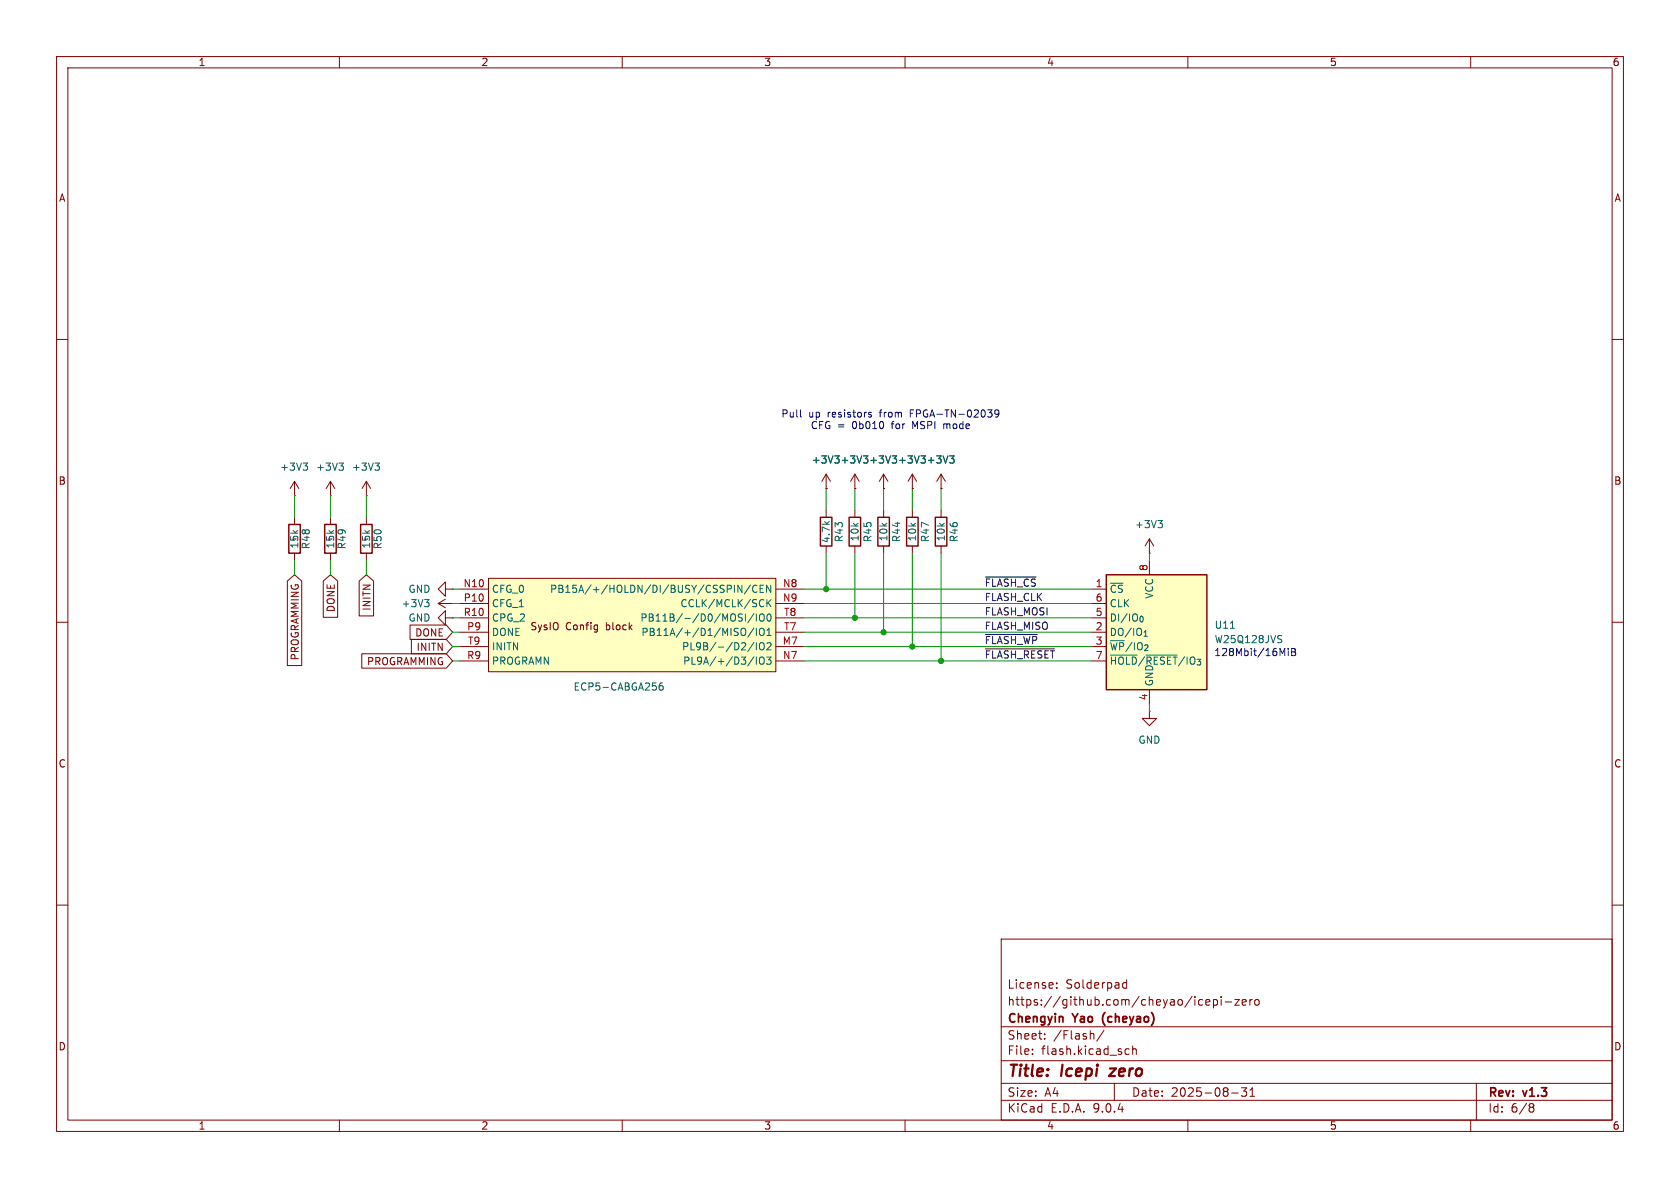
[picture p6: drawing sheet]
<svg xmlns="http://www.w3.org/2000/svg" width="297mm" height="210mm" viewBox="0 0 297 210" stroke-linecap="round" stroke-linejoin="round" font-family="sans-serif">
<g fill="none" stroke="#840000" stroke-width=".18">
<path d="M10 10h277v190h-277zM12 12h273v186h-273zM60 10v2M110 10v2M160 10v2M210 10v2M260 10v2M10 60h2M285 60h2M146 86.4h.1M146 83.8l-.7 1.3M146 83.8l.8 1.3"/>
<path d="M146 83.8v2.6M151.1 86.4h.1M151.1 83.8v2.6M151.1 90.2v1.2M151.1 96.5v1.3M151.1 83.8l-.7 1.3M151.1 83.8l.8 1.3M156.2 86.4h.1M156.2 83.8l-.8 1.3M156.2 83.8l.8 1.3M156.2 83.8v2.6M161.3 86.4h.1"/>
<path d="M161.3 83.8l-.8 1.3M161.3 83.8l.8 1.3M161.3 83.8v2.6M166.4 86.4h.1M166.4 83.8l-.8 1.3M166.4 83.8l.7 1.3M166.4 83.8v2.6M10 110h2M285 110h2M10 160h2M177 166h108v32h-108zM186.8 174.6v.1"/>
<path d="M186.8 173.8v.1M198.5 174.4l.2 .3 .5-.1M199.2 173.2v1.5M199.2 173.8l-.5-.1-.2 .3M212 177.6h.6M212 176.8h.6M213.2 177.2l.7-.1-.1-.3-.4-.1-.2 .2v.7h.6M214.5 176.8l.5-.1 .2 .3v.4l-.1 .2h-.6M214.5 176.7v1.5M215.9 176.2v.1M215.9 176.7v1M216.6 177.1h1.1"/>
<path d="M218.3 176.7h.8l-.8 1h.8M219.6 177.2l.7-.1-.1-.3-.4-.1-.2 .2 .1 .7h.5M221 176.7v1M221.4 176.7l-.3 .1-.1 .2M222 176.8l.3-.1 .3 .3v.4l-.3 .3-.3-.1-.2-.2v-.4zM285 160h2M60 198v2M110 198v2M160 198v2M177 194.5h108M177 191.5h108M177 187.5h108"/>
<path d="M177 181.5h108M182.5 186.3v.1M182.5 185.5v.1M184.7 183.6v.1M184.7 182.8v.1M193.2 182.7l.2 .2v.8M195.2 182.1l-1.3 2M197 191.5v3M199 186.3l.2 .1 .4-.1M199.6 185.5l-.4-.1-.2 .1M200.2 185.5l.3-.1 .3 .1 .1 .9M200.2 184.9v1.5"/>
<path d="M210 198v2M217.7 193.2h1.2M219.5 192.3h.9l-.5 .6 .4 .1v.7l-.2 .1h-.4l-.2-.1M221 193.8h.8M221 192.7l.4-.4v1.5M260 198v2M261 191.5v6.5M270.6 195.1l.4 .1 .2 .2-.3 .3M270.6 195.7h.3M270.9 195.7l.2 .2 .1 .4-.2 .2-.4 .1"/>
</g>
<path d="M197.3 188.9l-1.2 1.3h1" fill="none" stroke="#840000" stroke-width=".4"/>
<path d="M150.1 91.4h2v5.1h-2z" fill="none" stroke="#840000" stroke-width=".25"/>
<path d="M167.9 80.6h.8l-.5 .5M168.4 81.1l.3 .2v.3l-.3 .3" fill="none" stroke="#006464" stroke-width=".18"/>
<path d="M86.4 102.2h50.8v16.5h-50.8z" fill="#ffffc2"/>
<g fill="none" stroke="#840000" stroke-width=".18">
<path d="M52.1 91.4v1.3M52.1 97.8v1.3M58.4 91.4v1.3M58.4 97.8v1.3M64.8 91.4v1.3M64.8 97.8v1.3M81.3 104.1h5.1M81.3 106.7h5.1M81.3 109.2h5.1M81.3 111.8h5.1M81.3 114.3h5.1M81.3 116.8h5.1"/>
<path d="M86.4 102.2h50.8v16.5h-50.8zM105.5 110.5h.1M105.6 110.5v1.1M105.6 111.3h-.1M137.2 104.1h5M137.2 106.7h5M137.2 109.2h5M137.2 111.8h5M137.2 114.3h5M137.2 116.8h5M203.2 125.7v1.3h1.3l-1.3 1.3-1.3-1.3h1.3M203.2 125.7h.1"/>
</g>
<g fill="none" stroke="#006464" stroke-width=".18">
<path d="M131.2 103.4v1.3l-.8-1.3v1.3M131.7 111.1a.9 .9 0 0 1 0 1.2M131.8 108.5v1.3M132.7 103.4l-1.1 1.6M133.3 108.5l-1.1 1.6M133.3 111l-1.1 1.6M133.3 113.5l-1.1 1.7M133.3 116.1l-1.1 1.6M133.7 108.5v1.3M133.7 111.1v1.2M133.7 113.6v1.3M133.7 116.1v1.3"/>
<path d="M133.8 103.6a.6 .6 0 0 0-.8 .4 .6 .6 0 0 0 .6 .7l.2-.1M134.3 108.7l.3-.2a.43 .43 0 0 1 .5 .5v.4a.42 .42 0 0 1-.4 .4 .42 .42 0 0 1-.4-.4zM134.3 111.3l.3-.2a.43 .43 0 0 1 .5 .4v.4a.42 .42 0 0 1-.4 .5 .42 .42 0 0 1-.4-.5zM134.3 113.8l.3-.2a.43 .43 0 0 1 .5 .4v.5a.42 .42 0 0 1-.4 .4 .42 .42 0 0 1-.4-.4zM134.3 116.3l.3-.2a.43 .43 0 0 1 .5 .5v.4a.42 .42 0 0 1-.4 .4 .42 .42 0 0 1-.4-.4zM134.4 104.1h.4M135 103.4h-.6v1.3h.6M135.5 116.1h.8l-.4 .5 .3 .2v.5l-.1 .1-.6-.1M135.6 106v1.3M135.6 113.7l.5-.1 .2 .4-.8 .9h.8M135.6 112.3h.7M135.6 111.4l.3-.3v1.2"/>
<path d="M135.7 108.7l.2-.2a.68 .68 0 0 1 .4 .7 .68 .68 0 0 1-.4 .6l-.2-.1-.1-.4zM135.8 106.5l.5 .8M136.2 103.4v1.3l-.7-1.3v1.3M136.3 106l-.7 .7M117.1 120.7l-.3 .1a.86 .86 0 0 0 0 1.2l.4-.1v-.5l-.2-.2h-.2l-.3 .2"/>
</g>
<path d="M51.1 92.7h2v5.1h-2zM57.4 92.7h2v5.1h-2zM63.8 92.7h2v5.1h-2z" fill="none" stroke="#840000" stroke-width=".25"/>
<path d="M195.6 101.6h17.8v20.3h-17.8z" fill="#ffffc2"/>
<path d="M145 91.4h2.1v5.1h-2.1zM155.2 91.4h2v5.1h-2zM160.3 91.4h2v5.1h-2zM165.4 91.4h2v5.1h-2zM195.6 101.6h17.8v20.3h-17.8z" fill="none" stroke="#840000" stroke-width=".25"/>
<g fill="none" stroke="#840000" stroke-width=".18">
<path d="M52.1 87.6h.1M52.1 85.1l-.8 1.3M52.1 85.1l.7 1.3M52.1 85.1v2.5M58.4 87.6h.1M58.4 85.1l-.7 1.3M58.4 85.1l.8 1.3M58.4 85.1v2.5M64.8 87.6h.1M64.8 85.1l-.8 1.3M64.8 85.1l.7 1.3M64.8 85.1v2.5"/>
<path d="M146 86.4h.1M146 90.2v1.2M146 96.5v1.3M151.1 86.4h.1M156.2 86.4h.1M156.2 90.2v1.2M156.2 96.5v1.3M161.3 86.4h.1M161.3 90.2v1.2M161.3 96.5v1.3M166.4 86.4h.1M166.4 90.2v1.2"/>
<path d="M166.4 96.5v1.3M203.2 97.8h.1M203.2 95.3v2.5M203.2 99.1v2.5M203.2 95.3l-.8 1.2M203.2 95.3l.8 1.2M50.8 102.7l1.3-1.1 1.2 1.1v15h-2.5zM57.1 102.7l1.3-1.1 1.3 1.1v6.4h-2.6zM63.5 102.7l1.3-1.1 1.2 1.1v6.2h-2.5zM64 115.6h14.9l1.1 1.2-1.1 1.3h-14.9zM72.5 110.5h6.4l1.1 1.3-1.1 1.2h-6.4zM72.7 113h6.2l1.1 1.3-1.1 1.3h-6.2z"/>
<path d="M77.5 106.7h2.5M77.5 106.7l1.2 .7M78.7 104.1v-1.2l-1.2 1.2 1.2 1.3v-1.3h1.3M78.7 109.2v-1.2l-1.2 1.2 1.2 1.3v-1.3h1.3M78.7 105.9l-1.2 .8M80 106.7h.1M80 104.1h.1M80 109.2h.1M193 104.1h2.6M193 106.7h2.6M193 109.2h2.6M193 111.8h2.6"/>
<path d="M193 114.3h2.6M193 116.8h2.6M203.2 121.9v2.6"/>
</g>
<g fill="none" stroke="#006464" stroke-width=".18">
<path d="M53.6 81.9h.8l-.5 .4M54.1 82.3l.3 .3v.3l-.3 .2M59.9 81.9h.8l-.4 .4M60.5 82.3l.2 .3v.3l-.2 .2M66.3 81.9h.8l-.5 .4M66.8 82.3l.3 .3v.3l-.3 .2M167.9 80.6h.8l-.5 .5M168.4 81.1l.3 .2v.3l-.3 .3M204.7 92h.8l-.4 .5M205.3 92.5l.2 .2v.3l-.2 .3M75.1 106h.7l-.4 .5M75.6 106.5l.2 .2v.3l-.2 .3"/>
<path d="M196.3 115.8h4.7M202.6 115.8h5.5M217.5 111.1h.7M226.1 112.3l.5 .1M226.4 113l.2 .2-.2 .4"/>
</g>
<path d="M174.2 102h9M174.2 114.7h12.2M174.2 112.2h9.2" fill="none" stroke="#0f0f0f" stroke-width=".18"/>
<g fill="none" stroke="#009600" stroke-width=".18">
<path d="M52.1 87.6v3.8M52.1 99.1v2.5M58.4 87.6v3.8M58.4 99.1v2.5M64.8 87.6v3.8M64.8 99.1v2.5M146 86.4v3.8M146 97.8v6.3M151.1 86.4v3.8M151.1 97.8v11.4M156.2 86.4v3.8M156.2 97.8v14"/>
<path d="M161.3 86.4v3.8M161.3 97.8v16.5M166.4 86.4v3.8M166.4 97.8v19M203.2 97.8v1.3M80 116.8h1.3M80 106.7h1.3M80 114.3h1.3M80 104.1h1.3M80 109.2h1.3M80 111.8h1.3M142.2 116.8h50.8"/>
<path d="M142.2 106.7h50.8M142.2 114.3h50.8M142.2 104.1h50.8M142.2 109.2h50.8M142.2 111.8h50.8M203.2 124.5v1.2"/>
</g>
<g fill="none" stroke="#0000c2" stroke-width=".18">
<path d="M141.5 72.5v1l.2 .2M153.6 73.2l.4 .2 .1 .1-.2 .2h-.4M153.6 72.9h.4M166.9 74.9v.9M167 74.9l-.1 .1M174.6 72.5h.8l-.4 .4M175.1 72.9l.3 .3v.3l-.3 .2M176.6 73l-.3 .2h-.2l-.2-.2 .1-.5h.3l.2 .1a.84 .84 0 0 1-.3 1.1h-.2M226.7 115.5l.4-.9v1.3M227.7 114.6v.2M227.7 115.1v.8M228.3 114.6h.5l.2 .3-.2 .3 .2 .2 .1 .3-.3 .2h-.5z"/>
<path d="M228.3 115.2h.5"/>
</g>
<g fill="#009600" stroke="#009600" stroke-width=".18">
<circle cx="146" cy="104.1" r=".46"/>
<circle cx="151.1" cy="109.2" r=".46"/>
<circle cx="156.2" cy="111.8" r=".46"/>
<circle cx="161.3" cy="114.3" r=".46"/>
<circle cx="166.4" cy="116.8" r=".46"/>
</g>
<g font-size="2.8" fill="#840000">
<text x="178" y="190.9">Title:</text>
<text x="187.7" y="190.9">Icepi</text>
<text x="197.1" y="190.9">zero</text>
</g>
<g font-size="2.1" fill="#840000">
<text x="178" y="178">https://github.com/cheyao/icepi-zero</text>
<text x="178" y="175">License:</text>
<text x="188.4" y="175">Solderpad</text>
<text x="178" y="184">Sheet:</text>
<text x="178" y="181.2">Chengyin</text>
<text x="186.2" y="184">/Flash/</text>
<text x="189.8" y="181.2">Yao</text>
<text x="195.6" y="181.2">(cheyao)</text>
<text x="178" y="186.7">File:</text>
<text x="184.1" y="186.7">flash.kicad_sch</text>
<text x="178" y="196.9">KiCad</text>
<text x="178" y="194.1">Size:</text>
<text x="184.7" y="194.1">A4</text>
<text x="185.7" y="196.9">E.D.A.</text>
<text x="193.3" y="196.9">9.0.4</text>
<text x="200" y="194.1">Date:</text>
<text x="207" y="194.1">2025-08-31</text>
<text x="263" y="194.3">Rev:</text>
<text x="263" y="196.9">Id:</text>
<text x="267.1" y="196.9">6/8</text>
<text x="269.4" y="194.3">v1.3</text>
</g>
<g font-size="1.8" fill="#840000">
<text x="35" y="11.9">1</text>
<text x="85" y="11.9">2</text>
<text x="135" y="11.9">3</text>
<text x="185" y="11.9">4</text>
<text x="235" y="11.9">5</text>
<text x="285" y="11.9">6</text>
<text x="10.3" y="35.9">A</text>
<text x="285.3" y="35.9">A</text>
<text x="10.3" y="85.9">B</text>
<text x="285.3" y="85.9">B</text>
<text x="59.4" y="108.3" transform="rotate(-90 59.4 108.3)">DONE</text>
<text x="65.7" y="108.1" transform="rotate(-90 65.7 108.1)">INITN</text>
<text x="73.3" y="112.7">DONE</text>
<text x="93.7" y="111.6">SysIO</text>
<text x="100" y="111.6">Config</text>
<text x="107.2" y="111.6">block</text>
<text x="53" y="116.8" transform="rotate(-90 53 116.8)">PROGRAMMING</text>
<text x="64.8" y="117.8">PROGRAMMING</text>
<text x="73.5" y="115.3">INITN</text>
<text x="10.3" y="135.9">C</text>
<text x="285.3" y="135.9">C</text>
<text x="10.3" y="185.9">D</text>
<text x="285.3" y="185.9">D</text>
<text x="35" y="199.9">1</text>
<text x="85" y="199.9">2</text>
<text x="135" y="199.9">3</text>
<text x="185" y="199.9">4</text>
<text x="235" y="199.9">5</text>
<text x="285" y="199.9">6</text>
</g>
<g font-size="1.8" fill="#0000c2">
<text x="138" y="74">Pull</text>
<text x="142.9" y="74">up</text>
<text x="143.2" y="76.1">CFG =</text>
<text x="146.4" y="74">resistors</text>
<text x="150.8" y="76.1">0b010</text>
<text x="155.8" y="74">from</text>
<text x="157.9" y="76.1">for</text>
<text x="161.3" y="74">FPGA-TN-02039</text>
<text x="161.8" y="76.1">MSPI</text>
<text x="167.5" y="76.1">mode</text>
<text x="214.6" y="116.2">128Mbit/16MiB</text>
</g>
<g font-size="1.8" fill="#006464">
<text x="49.4" y="83.4">+3V3</text>
<text x="55.8" y="83.4">+3V3</text>
<text x="62.1" y="83.4">+3V3</text>
<text x="143.4" y="82.1">+3V3 +3V3 +3V3 +3V3 +3V3</text>
<text x="149.2" y="95.9" transform="rotate(-90 149.2 95.9)">R43</text>
<text x="152" y="95.8" transform="rotate(-90 152 95.8)">10k</text>
<text x="154.3" y="95.9" transform="rotate(-90 154.3 95.9)">R45</text>
<text x="157.1" y="95.8" transform="rotate(-90 157.1 95.8)">10k</text>
<text x="159.4" y="95.9" transform="rotate(-90 159.4 95.9)">R44</text>
<text x="162.2" y="95.8" transform="rotate(-90 162.2 95.8)">10k</text>
<text x="164.4" y="95.9" transform="rotate(-90 164.4 95.9)">R47</text>
<text x="167.2" y="95.8" transform="rotate(-90 167.2 95.8)">10k</text>
<text x="169.5" y="95.9" transform="rotate(-90 169.5 95.9)">R46</text>
<text x="200.6" y="93.6">+3V3</text>
<text x="52.9" y="97.1" transform="rotate(-90 52.9 97.1)">15k</text>
<text x="55" y="97.2" transform="rotate(-90 55 97.2)">R48</text>
<text x="59.3" y="97.1" transform="rotate(-90 59.3 97.1)">15k</text>
<text x="61.3" y="97.2" transform="rotate(-90 61.3 97.2)">R49</text>
<text x="65.6" y="97.1" transform="rotate(-90 65.6 97.1)">15k</text>
<text x="67.7" y="97.2" transform="rotate(-90 67.7 97.2)">R50</text>
<text x="146.9" y="96.1" transform="rotate(-90 146.9 96.1)">4.7k</text>
<text x="70.9" y="107.5">+3V3</text>
<text x="72.1" y="105">GND</text>
<text x="86.9" y="105">CFG_0</text>
<text x="86.9" y="107.5">CFG_1</text>
<text x="97.1" y="105">PB15A/+/HOLDN/DI/BUSY/CSSPIN/CEN</text>
<text x="120.2" y="107.5">CCLK/MCLK/SCK</text>
<text x="196.1" y="105">~{CS}</text>
<text x="196.1" y="107.5">CLK</text>
<text x="204.1" y="105.9" transform="rotate(-90 204.1 105.9)">VCC</text>
<text x="72.1" y="110.1">GND</text>
<text x="86.9" y="110.1">CPG_2</text>
<text x="86.9" y="112.6">DONE</text>
<text x="113.1" y="110.1">PB11B/-/D0/MOSI/IO0</text>
<text x="113.3" y="112.6">PB11A/+/D1/MISO/IO1</text>
<text x="196.1" y="110.1">DI/IO_{0}</text>
<text x="196.1" y="112.6">DO/IO_{1}</text>
<text x="214.6" y="111.4">U11</text>
<text x="214.6" y="113.9">W25Q128JVS</text>
<text x="86.9" y="115.2">INITN</text>
<text x="86.9" y="117.7">PROGRAMN</text>
<text x="120.5" y="115.2">PL9B/-/D2/IO2</text>
<text x="120.7" y="117.7">PL9A/+/D3/IO3</text>
<text x="196.1" y="115.2">~{WP}/IO_{2}</text>
<text x="196.1" y="117.7">~{HOLD}/~{RESET}/IO_{3}</text>
<text x="101.3" y="122.3">ECP5-CABGA256</text>
<text x="204.1" y="121.4" transform="rotate(-90 204.1 121.4)">GND</text>
<text x="201.2" y="131.7">GND</text>
</g>
<g font-size="1.8" fill="#840084">
<text x="51.5" y="96.1">~</text>
<text x="57.9" y="96.1">~</text>
<text x="64.2" y="96.1">~</text>
</g>
<g font-size="1.8" fill="#a90000">
<text x="202.9" y="101" transform="rotate(-90 202.9 101)">8</text>
<text x="81.8" y="103.9">N10</text>
<text x="81.9" y="106.4">P10</text>
<text x="138.3" y="103.9">N8</text>
<text x="138.3" y="106.4">N9</text>
<text x="193.6" y="103.9">1</text>
<text x="193.6" y="106.4">6</text>
<text x="81.9" y="109">R10</text>
<text x="82.5" y="111.5">P9</text>
<text x="138.5" y="109">T8</text>
<text x="138.5" y="111.5">T7</text>
<text x="193.6" y="109">5</text>
<text x="193.6" y="111.5">2</text>
<text x="82.5" y="116.6">R9</text>
<text x="82.6" y="114">T9</text>
<text x="138.3" y="114">M7</text>
<text x="138.3" y="116.6">N7</text>
<text x="193.6" y="114">3</text>
<text x="193.6" y="116.6">7</text>
<text x="202.9" y="123.9" transform="rotate(-90 202.9 123.9)">4</text>
</g>
<g font-size="1.8" fill="#0f0f0f">
<text x="174" y="103.8">~{FLASH_CS}</text>
<text x="174" y="106.3">FLASH_CLK</text>
<text x="174" y="111.4">FLASH_MISO</text>
<text x="174" y="108.9">FLASH_MOSI</text>
<text x="174" y="114">~{FLASH_WP}</text>
<text x="174" y="116.5">~{FLASH_RESET}</text>
</g>
</svg>
